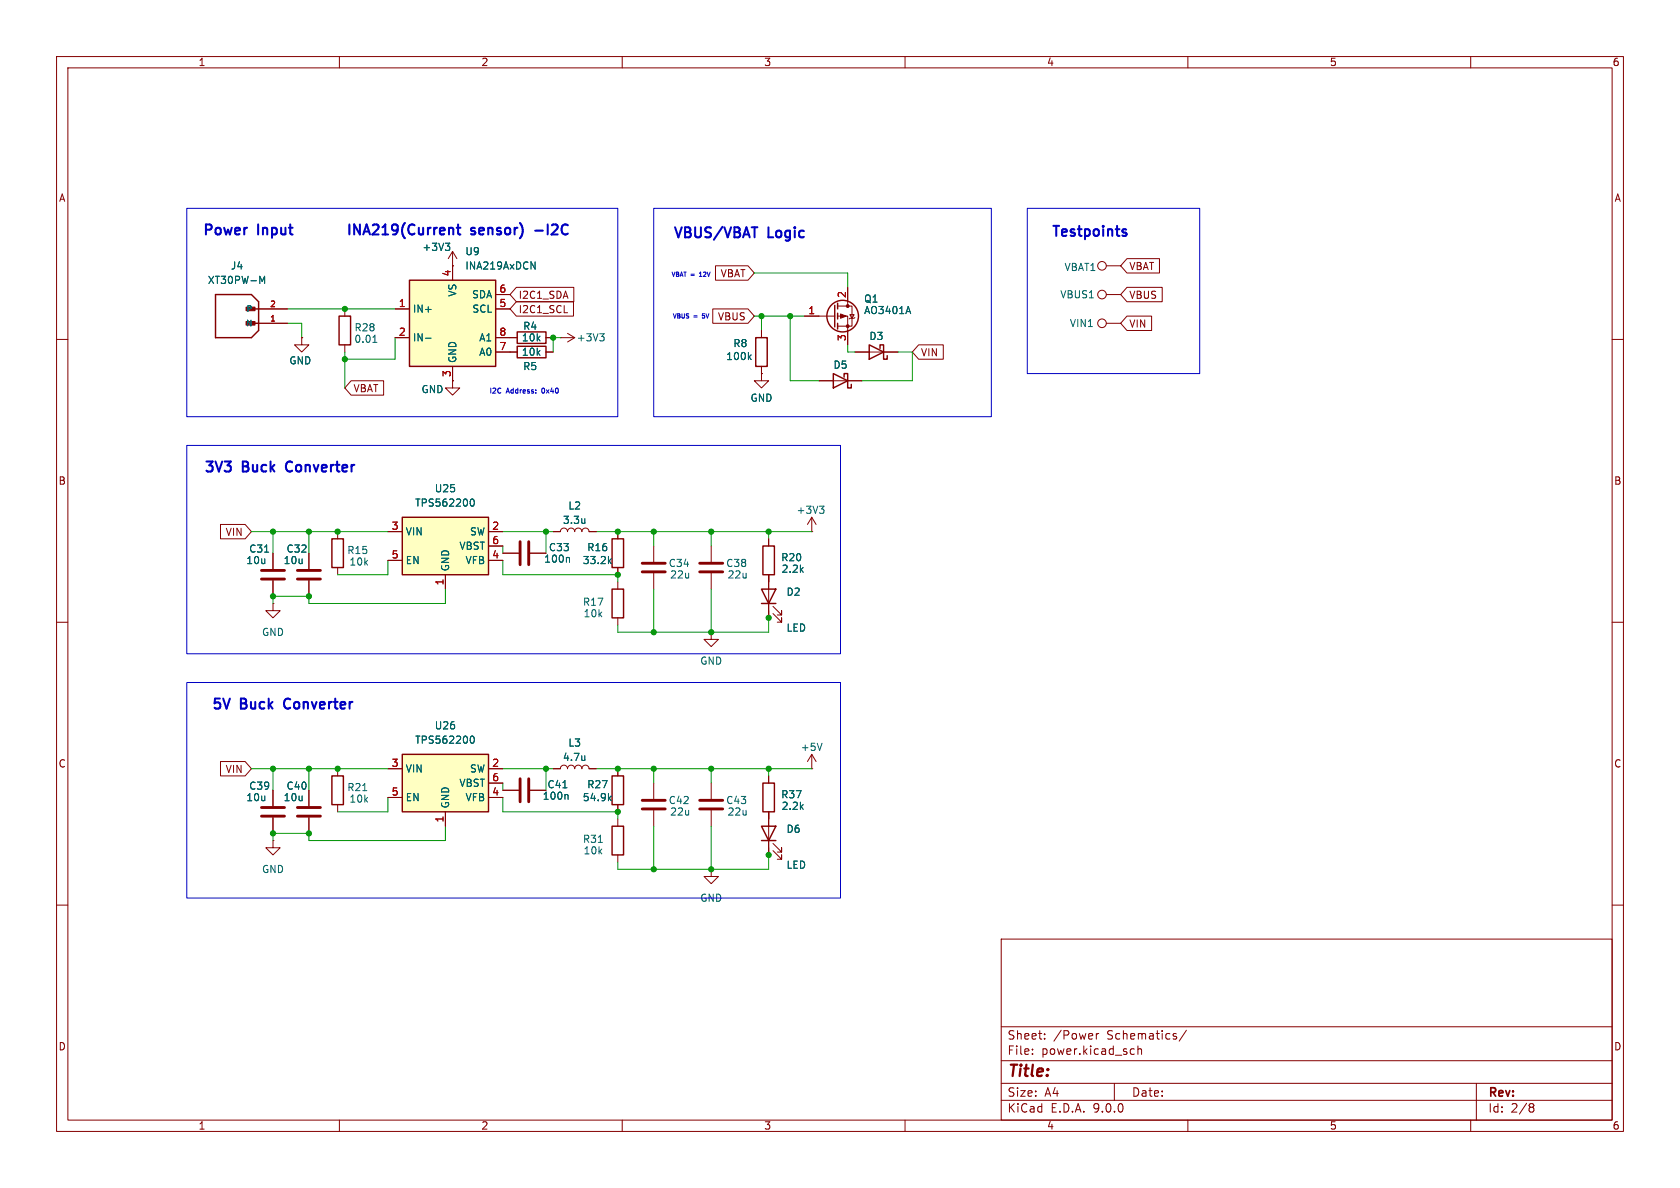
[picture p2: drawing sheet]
<svg xmlns="http://www.w3.org/2000/svg" width="297mm" height="210mm" viewBox="0 0 297 210" stroke-linecap="round" stroke-linejoin="round" font-family="sans-serif">
<g fill="none" stroke="#840000" stroke-width=".18">
<path d="M10 10h277v190h-277zM12 12h273v186h-273zM60 10v2M110 10v2M160 10v2M210 10v2M260 10v2M99.1 59.7h.1M99.1 59.7h2.5M100.3 58.9l1.3 .8M101.6 59.7l-1.3 .8M10 60h2"/>
<path d="M90.2 62.2h1.2M96.5 62.2h1.3M285 60h2M10 110h2M285 110h2M135.9 137.2v1.2M135.9 143.5v1.3M10 160h2M177 166h108v32h-108zM285 160h2M60 198v2M110 198v2"/>
<path d="M160 198v2M177 194.5h108M177 191.5h108M177 187.5h108M177 181.5h108M182.5 186.3v.1M182.5 185.5v.1M184.7 183.6v.1M184.7 182.8v.1M193.8 182.7v1M194.2 182.7l-.2 .1-.2 .2M197 191.5v3"/>
<path d="M200.1 185.4l.4 .1M200.5 186.3l-.4 .1M201.2 185.5l.2-.1 .3 .1 .1 .9M201.2 184.9v1.5M207.8 183.2l.2 .2-.2 .3M207.8 182.7l.2 .1M209.7 182.1l-1.2 2M210 198v2M260 198v2M261 191.5v6.5M270.6 195.1l.4 .1 .2 .2-.3 .3M270.6 195.7h.3"/>
<path d="M270.9 195.7l.2 .2 .1 .4-.2 .2-.4 .1"/>
</g>
<path d="M91.4 61.2h5.1v2h-5.1zM134.9 138.4h2v5.1h-2z" fill="none" stroke="#840000" stroke-width=".25"/>
<path d="M106 59h.8l-.4 .5M106.6 59.5l.2 .2v.3l-.2 .3" fill="none" stroke="#006464" stroke-width=".18"/>
<path d="M72.4 49.5h15.2v15.3h-15.2z" fill="#ffffc2"/>
<path d="M72.4 49.5h15.2v15.3h-15.2z" fill="none" stroke="#840000" stroke-width=".25"/>
<g fill="none" stroke="#840000" stroke-width=".18">
<path d="M69.8 54.6h2.6M69.8 59.7h2.6M80 47v2.5M87.6 54.6h2.6M87.6 59.7h2.6M87.6 52.1h2.6M195.6 52.1h2.5M195.6 47h2.5M195.6 57.2h2.5M80 67.3v1.3h1.3l-1.3 1.3-1.3-1.3h1.3M80 67.3h.1M80 64.8v2.5"/>
<path d="M87.6 62.2h2.6M54.6 97.8v2.8M54.6 102.6v2.8"/>
<circle cx="194.8" cy="47" r=".76"/>
<circle cx="194.8" cy="57.1" r=".76"/>
<circle cx="194.8" cy="52.1" r=".76"/>
</g>
<path d="M75.2 59.8h1M93.9 46.3l.7 1.3v-1.3" fill="none" stroke="#006464" stroke-width=".18"/>
<path d="M52.6 100.8h4M52.6 102.4h4" fill="none" stroke="#840000" stroke-width=".51"/>
<path d="M71.1 91.4h15.3v10.2h-15.3z" fill="#ffffc2"/>
<path d="M91.4 58.7h5.1v2h-5.1zM58.7 95.3h2v5h-2zM71.1 91.4h15.3v10.2h-15.3z" fill="none" stroke="#840000" stroke-width=".25"/>
<path d="M90.2 59.7h1.2M96.5 59.7h1.3M59.7 94v1.3M68.6 94h2.5M68.6 99.1h2.5M86.4 94h2.5M86.4 99.1h2.5M86.4 96.5h2.5M88.9 97.8h2.8M93.7 97.8h2.8M59.7 100.3v1.3M78.7 101.6v2.5" fill="none" stroke="#840000" stroke-width=".18"/>
<path d="M83.1 88.7l.1-.4 .2-.1a.68 .68 0 0 1 .5 .6 .68 .68 0 0 1-.5 .7l-.2-.1-.1-.4M100.5 98.5l.2 .2v.7" fill="none" stroke="#006464" stroke-width=".18"/>
<path d="M91.9 95.8v4M93.5 95.8v4" fill="none" stroke="#840000" stroke-width=".51"/>
<path d="M71.1 133.4h15.3v10.1h-15.3z" fill="#ffffc2"/>
<g fill="none" stroke="#840000" stroke-width=".25">
<path d="M38.1 52.1h6.3l1.3 1.2v5.1l-1.3 1.3h-6.3zM43.8 54.6h1.9M43.8 57.2h1.9M59.9 55.9h2.1v5.1h-2.1zM133.6 59.7h2v5.1h-2zM147.6 54v3.8M148.1 53.6v1M148.1 55.4v1M148.1 57.2v1M147.3 66l2.6 1.3-2.6 1.3zM149.2 66.7v-.7h.7v2.6h.6v-.7M153.7 61l2.5 1.2-2.5 1.3z"/>
<path d="M155.6 61.6v-.6h.6v2.5h.6v-.6M108.2 95.3h2v5h-2zM134.9 96.5h2v5.1h-2zM108.2 104.1h2v5.1h-2zM134.6 104.1h2.6l-1.3 2.6zM134.6 106.7h2.6M58.7 137.2h2v5h-2zM71.1 133.4h15.3v10.1h-15.3zM108.2 137.2h2v5h-2zM108.2 146.1h2v5h-2zM134.6 146.1h2.6l-1.3 2.5zM134.6 148.6h2.6"/>
<circle cx="149" cy="55.9" r="2.79"/>
</g>
<g fill="none" stroke="#840000" stroke-width=".18">
<path d="M45.7 54.6h5.1M45.7 57.2h5.1M53.3 59.7v1.3h1.3l-1.3 1.2-1.2-1.2h1.2M53.3 59.7h.1M61 54.6v1.3M69.8 54.6h2.6M69.8 59.7h2.6M80 47h.1M80 44.5l-.8 1.2M80 44.5l.8 1.2M80 44.5v5M87.6 54.6h2.6"/>
<path d="M87.6 59.7h3.8M87.6 52.1h2.6M91.3 50.8h10.1v2.5h-10.1l-1.1-1.2zM91.3 53.3h10.1v2.6h-10.1l-1.1-1.3zM96.5 59.7h1.3M99.7 55.3h.6M126 54.6h6.2l1.1 1.3-1.1 1.3h-6.2zM126.5 47h5.7l1.1 1.3-1.1 1.2h-5.7zM134.6 58.4v1.3M142.2 55.9h5.4M148.1 54.1h2.5v3.6h-2.5M148.1 55.9h1.8v5.1"/>
<path d="M149.9 50.8v3.3M150.2 55.6h.8l-.4 .7zM151.1 56.1l-.1 .2h-.8l-.1 .1M199.2 55.9h4.4v2.5h-4.4l-1.1-1.2zM199.2 45.7h5.8v2.6h-5.8l-1.1-1.3zM199.2 50.8h6.3v2.5h-6.3l-1.1-1.2zM61 61v1.2M62.1 67.3h5.7v2.6h-5.7l-1.1-1.3zM80 67.3h.1M80 64.8v2.5M87.6 62.2h3.8M96.5 62.2h1.3"/>
<path d="M134.6 66v1.3h1.3l-1.3 1.3-1.3-1.3h1.3M134.6 66h.1M134.6 64.8v1.2M144.8 67.3h7.6M151.1 62.2h7.6M162.4 61h4.4v2.5h-4.4l-1.1-1.3zM39 92.7h4.3l1.1 1.3-1.1 1.3h-4.3zM48.3 97.8v2.8M54.6 97.8v2.8M68.6 94h2.5M68.6 99.1h2.5M86.4 94h2.5"/>
<path d="M86.4 99.1h2.5M86.4 96.5h2.5M88.9 97.8h2.8M93.7 97.8h2.8M97.8 94h1.3a.64 .64 0 0 1 .6-.7 .64 .64 0 0 1 .6 .7 .64 .64 0 0 1 .7-.7 .64 .64 0 0 1 .6 .7 .64 .64 0 0 1 .6-.7 .64 .64 0 0 1 .7 .7 .64 .64 0 0 1 .6-.7 .64 .64 0 0 1 .6 .7h1.3M109.2 94v1.3M115.6 96.5v2.8M125.7 96.5v2.8M135.9 95.3v1.2M143.5 94h.1M143.5 91.4v2.6M143.5 91.4l-.8 1.3"/>
<path d="M143.5 91.4l.8 1.3M48.3 106.7v1.3h1.2l-1.2 1.2-1.3-1.2h1.3M48.3 106.7h.1M48.3 102.6v2.8M54.6 102.6v2.8M78.7 101.6v2.5M109.2 100.3v1.3M109.2 102.9v1.2M109.2 109.2v1.3M115.6 101.3v2.8M125.7 111.8v1.2h1.3l-1.3 1.3-1.2-1.3h1.2M125.7 111.8h.1"/>
<path d="M125.7 101.3v2.8M135.9 101.6v7.6M136.7 108.5l1.5 1.5v-.8v.8h-.8M136.7 107.2l1.5 1.5v-.7v.7h-.8M39 134.6h4.3l1.1 1.3-1.1 1.3h-4.3zM48.3 139.7v2.8M54.6 139.7v2.8M59.7 135.9v1.3M68.6 135.9h2.5M86.4 135.9h2.5M86.4 138.4h2.5M88.9 139.7h2.8"/>
<path d="M93.7 139.7h2.8M97.8 135.9h1.3a.64 .64 0 0 1 .6-.6 .64 .64 0 0 1 .6 .6 .64 .64 0 0 1 .7-.6 .64 .64 0 0 1 .6 .6 .64 .64 0 0 1 .6-.6 .64 .64 0 0 1 .7 .6 .64 .64 0 0 1 .6-.6 .64 .64 0 0 1 .6 .6h1.3M109.2 135.9v1.3M115.6 138.4v2.8M125.7 138.4v2.8M135.9 137.2v1.2M143.5 135.9h.1M143.5 133.4l-.8 1.2M143.5 133.4l.8 1.2M143.5 133.4v2.5M48.3 148.6v1.3h1.2l-1.2 1.2-1.3-1.2h1.3M48.3 148.6h.1"/>
<path d="M48.3 144.5v2.8M54.6 144.5v2.8M59.7 142.2v1.3M68.6 141h2.5M78.7 143.5v2.6M86.4 141h2.5M109.2 142.2v1.3M109.2 144.8v1.3M109.2 151.1v1.3M115.6 143.3v2.8M125.7 153.7v1.2h1.3l-1.3 1.3-1.2-1.3h1.2M125.7 153.7h.1"/>
<path d="M125.7 143.3v2.8M135.9 143.5v7.6M136.7 150.4l1.5 1.5v-.8v.8h-.8M136.7 149.1l1.5 1.5v-.7v.7h-.8"/>
</g>
<g fill="none" stroke="#006464" stroke-width=".18">
<path d="M45.9 48.8l.5 .9 .4-.9v1.3M66.2 59.4l.1-.1v1.2M75.2 59.8h1M79.3 43.5l.2 .2v.3l-.2 .3M79.5 43l-.4 .5M93.9 46.3l.7 1.3v-1.3M160.6 54.2l.4 1.2M65.9 60.5h.7M132.4 63.1l.4 .5M132.8 62.7l-.5 .5M46.8 97.6h.7M83.1 88.7l.1-.4 .2-.1a.68 .68 0 0 1 .5 .6 .68 .68 0 0 1-.5 .7l-.2-.1-.1-.4"/>
<path d="M100.5 98.5l.2 .2v.7M103.4 91.7v.8M103.4 92.4l-.1 .1M107.7 99.2l.4 .4M108.1 98.8l-.5 .5M144.9 89.5h.8l-.5 .5M145.4 90l.3 .2v.3l-.3 .2M64.1 139.8h.7M83.1 130.6l.1-.4 .2-.1a.68 .68 0 0 1 .5 .7 .68 .68 0 0 1-.5 .6l-.2-.1-.1-.4M99.5 139.3h.7M103.4 133.6v.8M103.4 134.3l-.1 .1"/>
<path d="M145.3 131.4l-.4 1.3M100.2 140.4l.2 .2v.7M105.8 148.9h.7M107.7 141.1l.4 .4M108.1 140.7l-.5 .5"/>
</g>
<g fill="none" stroke="#840000" stroke-width=".51">
<path d="M113.5 99.6h4.1M123.7 99.6h4.1M46.2 100.8h4.1M46.2 102.4h4.1M113.5 101.1h4.1M123.7 101.1h4.1M91.9 137.7v4M93.5 137.7v4M46.2 142.7h4.1M46.2 144.3h4.1M52.6 142.7h4M52.6 144.3h4"/>
<path d="M113.5 141.5h4.1M113.5 143h4.1M123.7 141.5h4.1M123.7 143h4.1"/>
</g>
<g fill="#840000" stroke="#840000" stroke-width=".18">
<path d="M148.6 55.5l1 .4-1 .4z"/>
<path d="M43.5 54.3h1.6v.6h-1.6z"/>
<path d="M43.5 56.8h1.6v.7h-1.6z"/>
<circle cx="149.9" cy="54.1" r=".25"/>
<circle cx="149.9" cy="57.7" r=".25"/>
</g>
<g fill="none" stroke="#009600" stroke-width=".18">
<path d="M50.8 54.6h19M50.8 57.2h2.5v2.5M69.8 59.7v3.8h-8.8M99.1 59.7h-1.3v2.5M133.3 55.9h8.9M133.3 48.3h16.6v2.5M134.6 55.9v2.5M139.7 55.9v11.4h5.1M61 62.2v6.4M149.9 61v1.2h1.2M158.7 62.2h2.6v5.1h-8.9M44.4 94h24.2"/>
<path d="M48.3 94v3.8M54.6 94v3.8M68.6 99.1v2.5h-8.9M88.9 99.1v2.5h20.3v1.3M88.9 94h8.9M88.9 96.5v1.3M96.5 94v3.8M105.4 94h38.1M115.6 94v2.5M125.7 94v2.5M135.9 94v1.3M78.7 104.1v2.6h-24.1v-1.3h-6.3v1.3"/>
<path d="M115.6 104.1v7.7M125.7 104.1v7.7M135.9 108v3.8h-26.7v-1.3M135.9 101.6v1.3M44.4 135.9h24.2M48.3 135.9v3.8M54.6 135.9v3.8M88.9 135.9h8.9M88.9 138.4v1.3M96.5 135.9v3.8M105.4 135.9h38.1M115.6 135.9v2.5"/>
<path d="M125.7 135.9v2.5M135.9 135.9v1.3M68.6 141v2.5h-8.9M78.7 146.1v2.5h-24.1v-1.3h-6.3v1.3M88.9 141v2.5h20.3v1.3M115.6 146.1v7.6M125.7 146.1v7.6M135.9 149.9v3.8h-26.7v-1.3M135.9 143.5v1.3"/>
</g>
<path d="M81 39.7v1.5l.1 .2h.3M79.9 40.3l.2 .2v.9M80.7 40.3h.7M198.9 41.1l.3 .3-.3 .3M198.9 40.5l.2 .1" fill="none" stroke="#0000c2" stroke-width=".36"/>
<path d="M33 36.8h76.2v36.9h-76.2zM115.6 36.8h59.7v36.9h-59.7zM181.6 36.8h30.5v29.2h-30.5zM123.6 48.9h.5M123.7 48.3h-.1M33 78.7h115.6v36.9h-115.6zM94.7 69.4v.1M94.7 68.9v.1M33 120.7h115.6v38.1h-115.6z" fill="none" stroke="#0000c2" stroke-width=".18"/>
<g fill="#009600" stroke="#009600" stroke-width=".18">
<circle cx="59.7" cy="94" r=".46"/>
<circle cx="61" cy="63.5" r=".46"/>
<circle cx="61" cy="54.6" r=".46"/>
<circle cx="97.8" cy="59.7" r=".46"/>
<circle cx="125.7" cy="153.7" r=".46"/>
<circle cx="125.7" cy="135.9" r=".46"/>
<circle cx="115.6" cy="135.9" r=".46"/>
<circle cx="135.9" cy="94" r=".46"/>
<circle cx="115.6" cy="94" r=".46"/>
<circle cx="125.7" cy="94" r=".46"/>
<circle cx="109.2" cy="143.5" r=".46"/>
<circle cx="115.6" cy="153.7" r=".46"/>
<circle cx="109.2" cy="94" r=".46"/>
<circle cx="48.3" cy="94" r=".46"/>
<circle cx="48.3" cy="105.4" r=".46"/>
<circle cx="54.6" cy="94" r=".46"/>
<circle cx="96.5" cy="135.9" r=".46"/>
<circle cx="54.6" cy="105.4" r=".46"/>
<circle cx="96.5" cy="94" r=".46"/>
<circle cx="54.6" cy="135.9" r=".46"/>
<circle cx="48.3" cy="147.3" r=".46"/>
<circle cx="54.6" cy="147.3" r=".46"/>
<circle cx="48.3" cy="135.9" r=".46"/>
<circle cx="59.7" cy="135.9" r=".46"/>
<circle cx="109.2" cy="101.6" r=".46"/>
<circle cx="115.6" cy="111.8" r=".46"/>
<circle cx="109.2" cy="135.9" r=".46"/>
<circle cx="135.9" cy="151.1" r=".46"/>
<circle cx="135.9" cy="135.9" r=".46"/>
<circle cx="134.6" cy="55.9" r=".46"/>
<circle cx="139.7" cy="55.9" r=".46"/>
<circle cx="125.7" cy="111.8" r=".46"/>
<circle cx="135.9" cy="109.2" r=".46"/>
</g>
<text font-size="2.8" fill="#840000" x="178" y="190.9">Title:</text>
<g font-size="2.5" fill="#0000c2">
<text x="35.6" y="42.1">Power</text>
<text x="45.6" y="42.1">Input</text>
<text x="83.3" y="42.1">sensor)</text>
<text x="95.3" y="42.1">-I2C</text>
<text x="118.8" y="42.6">VBUS/VBAT</text>
<text x="135.8" y="42.6">Logic</text>
<text x="185.7" y="42.3">Testpoints</text>
<text x="35.9" y="84">3V3</text>
<text x="42.9" y="84">Buck</text>
<text x="51.3" y="84">Converter</text>
<text x="37.2" y="125.9">5V</text>
<text x="42.5" y="125.9">Buck</text>
<text x="50.9" y="125.9">Converter</text>
</g>
<text font-size="2.5" fill="#006464" x="61" y="42.1">INA219(Current</text>
<g font-size="2.1" fill="#840000">
<text x="178" y="184">Sheet:</text>
<text x="186.2" y="184">/Power</text>
<text x="195.7" y="184">Schematics/</text>
<text x="178" y="186.7">File:</text>
<text x="184.1" y="186.7">power.kicad_sch</text>
<text x="178" y="196.9">KiCad</text>
<text x="178" y="194.1">Size:</text>
<text x="184.7" y="194.1">A4</text>
<text x="185.7" y="196.9">E.D.A.</text>
<text x="193.3" y="196.9">9.0.0</text>
<text x="200" y="194.1">Date:</text>
<text x="263" y="194.3">Rev:</text>
<text x="263" y="196.9">Id:</text>
<text x="267.1" y="196.9">2/8</text>
</g>
<g font-size="1.8" fill="#840000">
<text x="35" y="11.9">1</text>
<text x="85" y="11.9">2</text>
<text x="135" y="11.9">3</text>
<text x="185" y="11.9">4</text>
<text x="235" y="11.9">5</text>
<text x="285" y="11.9">6</text>
<text x="10.3" y="35.9">A</text>
<text x="285.3" y="35.9">A</text>
<text x="199.5" y="48">VBAT</text>
<text x="91.6" y="53">I2C1_SDA</text>
<text x="127.3" y="49.2">VBAT</text>
<text x="199.5" y="53">VBUS</text>
<text x="91.6" y="55.6">I2C1_SCL</text>
<text x="126.8" y="56.8">VBUS</text>
<text x="199.5" y="58.1">VIN</text>
<text x="162.7" y="63.2">VIN</text>
<text x="62.4" y="69.5">VBAT</text>
<text x="10.3" y="85.9">B</text>
<text x="285.3" y="85.9">B</text>
<text x="39.8" y="94.9">VIN</text>
<text x="10.3" y="135.9">C</text>
<text x="39.8" y="136.8">VIN</text>
<text x="285.3" y="135.9">C</text>
<text x="10.3" y="185.9">D</text>
<text x="285.3" y="185.9">D</text>
<text x="35" y="199.9">1</text>
<text x="85" y="199.9">2</text>
<text x="135" y="199.9">3</text>
<text x="185" y="199.9">4</text>
<text x="235" y="199.9">5</text>
<text x="285" y="199.9">6</text>
</g>
<g font-size="1.8" fill="#006464">
<text x="40.7" y="47.9">J4</text>
<text x="74.6" y="44.6">+3V3</text>
<text x="82.2" y="45.3">U9</text>
<text x="82.2" y="47.9">INA219AxDCN</text>
<text x="36.6" y="50.4">XT30PW-M</text>
<text x="80.9" y="52.5" transform="rotate(-90 80.9 52.5)">VS</text>
<text x="83.4" y="52.9">SDA</text>
<text x="152.7" y="53.7">Q1</text>
<text x="187.3" y="52.9">VBUS1</text>
<text x="188.1" y="48.1">VBAT1</text>
<text x="62.6" y="58.8">R28</text>
<text x="72.9" y="55.5">IN+</text>
<text x="83.4" y="55.5">SCL</text>
<text x="92.4" y="58.5">R4</text>
<text x="152.7" y="55.7">AO3401A</text>
<text x="189" y="58">VIN1</text>
<text x="51" y="64.6">GND</text>
<text x="62.6" y="60.8">0.01</text>
<text x="72.9" y="60.6">IN-</text>
<text x="80.9" y="64.3" transform="rotate(-90 80.9 64.3)">GND</text>
<text x="84.6" y="60.6">A1</text>
<text x="84.6" y="63.1">A0</text>
<text x="92.2" y="63.1">10k</text>
<text x="92.2" y="60.6">10k</text>
<text x="92.4" y="65.6">R5</text>
<text x="101.9" y="60.6">+3V3</text>
<text x="128.3" y="63.9">100k</text>
<text x="129.5" y="61.6">R8</text>
<text x="147.2" y="65.4">D5</text>
<text x="153.6" y="60.3">D3</text>
<text x="74.4" y="69.7">GND</text>
<text x="132.6" y="71.2">GND</text>
<text x="73.3" y="89.8">TPS562200</text>
<text x="76.8" y="87.2">U25</text>
<text x="71.6" y="94.8">VIN</text>
<text x="83" y="94.8">SW</text>
<text x="99.4" y="92.8">3.3u</text>
<text x="100.4" y="90.3">L2</text>
<text x="140.7" y="91">+3V3</text>
<text x="43.4" y="99.9">10u</text>
<text x="44" y="97.9">C31</text>
<text x="50" y="99.9">10u</text>
<text x="50.6" y="97.9">C32</text>
<text x="61.3" y="98.1">R15</text>
<text x="61.7" y="100.2">10k</text>
<text x="71.6" y="99.9">EN</text>
<text x="79.6" y="101.1" transform="rotate(-90 79.6 101.1)">GND</text>
<text x="81.1" y="97.4">VBST</text>
<text x="82.2" y="99.9">VFB</text>
<text x="96.1" y="99.7">100n</text>
<text x="96.9" y="97.6">C33</text>
<text x="102.9" y="99.9">33.2k</text>
<text x="103.7" y="97.6">R16</text>
<text x="118.1" y="100.4">C34</text>
<text x="128.3" y="100.4">C38</text>
<text x="138" y="99.4">R20</text>
<text x="138.1" y="101.4">2.2k</text>
<text x="103" y="107.3">R17</text>
<text x="118.4" y="102.5">22u</text>
<text x="128.5" y="102.5">22u</text>
<text x="138.9" y="105.5">D2</text>
<text x="46.2" y="112.6">GND</text>
<text x="103.1" y="109.3">10k</text>
<text x="138.9" y="111.9">LED</text>
<text x="123.7" y="117.7">GND</text>
<text x="73.3" y="131.7">TPS562200</text>
<text x="76.8" y="129.1">U26</text>
<text x="71.6" y="136.8">VIN</text>
<text x="83" y="136.8">SW</text>
<text x="99.4" y="134.7">4.7u</text>
<text x="100.4" y="132.2">L3</text>
<text x="141.5" y="132.9">+5V</text>
<text x="43.4" y="141.8">10u</text>
<text x="44" y="139.8">C39</text>
<text x="50" y="141.8">10u</text>
<text x="50.6" y="139.8">C40</text>
<text x="61.3" y="140.1">R21</text>
<text x="61.7" y="142.1">10k</text>
<text x="71.6" y="141.8">EN</text>
<text x="79.6" y="143" transform="rotate(-90 79.6 143)">GND</text>
<text x="81.1" y="139.3">VBST</text>
<text x="82.2" y="141.8">VFB</text>
<text x="95.8" y="141.6">100n</text>
<text x="96.7" y="139.5">C41</text>
<text x="102.9" y="141.8">54.9k</text>
<text x="103.7" y="139.5">R27</text>
<text x="118.1" y="142.3">C42</text>
<text x="128.3" y="142.3">C43</text>
<text x="138" y="141.3">R37</text>
<text x="138.1" y="143.4">2.2k</text>
<text x="103" y="149.2">R31</text>
<text x="118.4" y="144.4">22u</text>
<text x="128.5" y="144.4">22u</text>
<text x="138.9" y="147.4">D6</text>
<text x="46.2" y="154.5">GND</text>
<text x="103.1" y="151.2">10k</text>
<text x="138.9" y="153.8">LED</text>
<text x="123.7" y="159.6">GND</text>
</g>
<g font-size="1.8" fill="#a90000">
<text x="79.8" y="49" transform="rotate(-90 79.8 49)">4</text>
<text x="88.2" y="51.8">6</text>
<text x="149.6" y="52.8" transform="rotate(-90 149.6 52.8)">2</text>
<text x="70.4" y="54.4">1</text>
<text x="70.4" y="59.4">2</text>
<text x="88.2" y="54.4">5</text>
<text x="88.2" y="59.4">8</text>
<text x="142.8" y="55.6">1</text>
<text x="88.2" y="62">7</text>
<text x="149.6" y="60.4" transform="rotate(-90 149.6 60.4)">3</text>
<text x="79.8" y="66.7" transform="rotate(-90 79.8 66.7)">3</text>
<text x="69.1" y="93.7">3</text>
<text x="86.9" y="93.7">2</text>
<text x="69.1" y="98.8">5</text>
<text x="86.9" y="96.3">6</text>
<text x="86.9" y="98.8">4</text>
<text x="78.5" y="103.6" transform="rotate(-90 78.5 103.6)">1</text>
<text x="69.1" y="135.6">3</text>
<text x="86.9" y="135.6">2</text>
<text x="69.1" y="140.7">5</text>
<text x="86.9" y="138.2">6</text>
<text x="86.9" y="140.7">4</text>
<text x="78.5" y="145.5" transform="rotate(-90 78.5 145.5)">1</text>
</g>
<g font-size="1.4" fill="#006464">
<text x="43.4" y="57.9">N</text>
<text x="43.4" y="55.3">P</text>
</g>
<g font-size="1.4" fill="#a90000">
<text x="47.6" y="54.4">2</text>
<text x="47.6" y="56.9">1</text>
</g>
<g font-size="1.2" fill="#0000c2">
<text x="86.4" y="69.8">I2C</text>
<text x="89.5" y="69.8">Address:</text>
<text x="96" y="69.8">0x40</text>
</g>
<g font-size="1.1" fill="#0000c2">
<text x="118.6" y="49.1">VBAT</text>
<text x="122.1" y="49.1">=</text>
<text x="124" y="49.1">12V</text>
<text x="118.8" y="56.5">VBUS</text>
<text x="122.6" y="56.5">=</text>
<text x="124.5" y="56.5">5V</text>
</g>
</svg>
